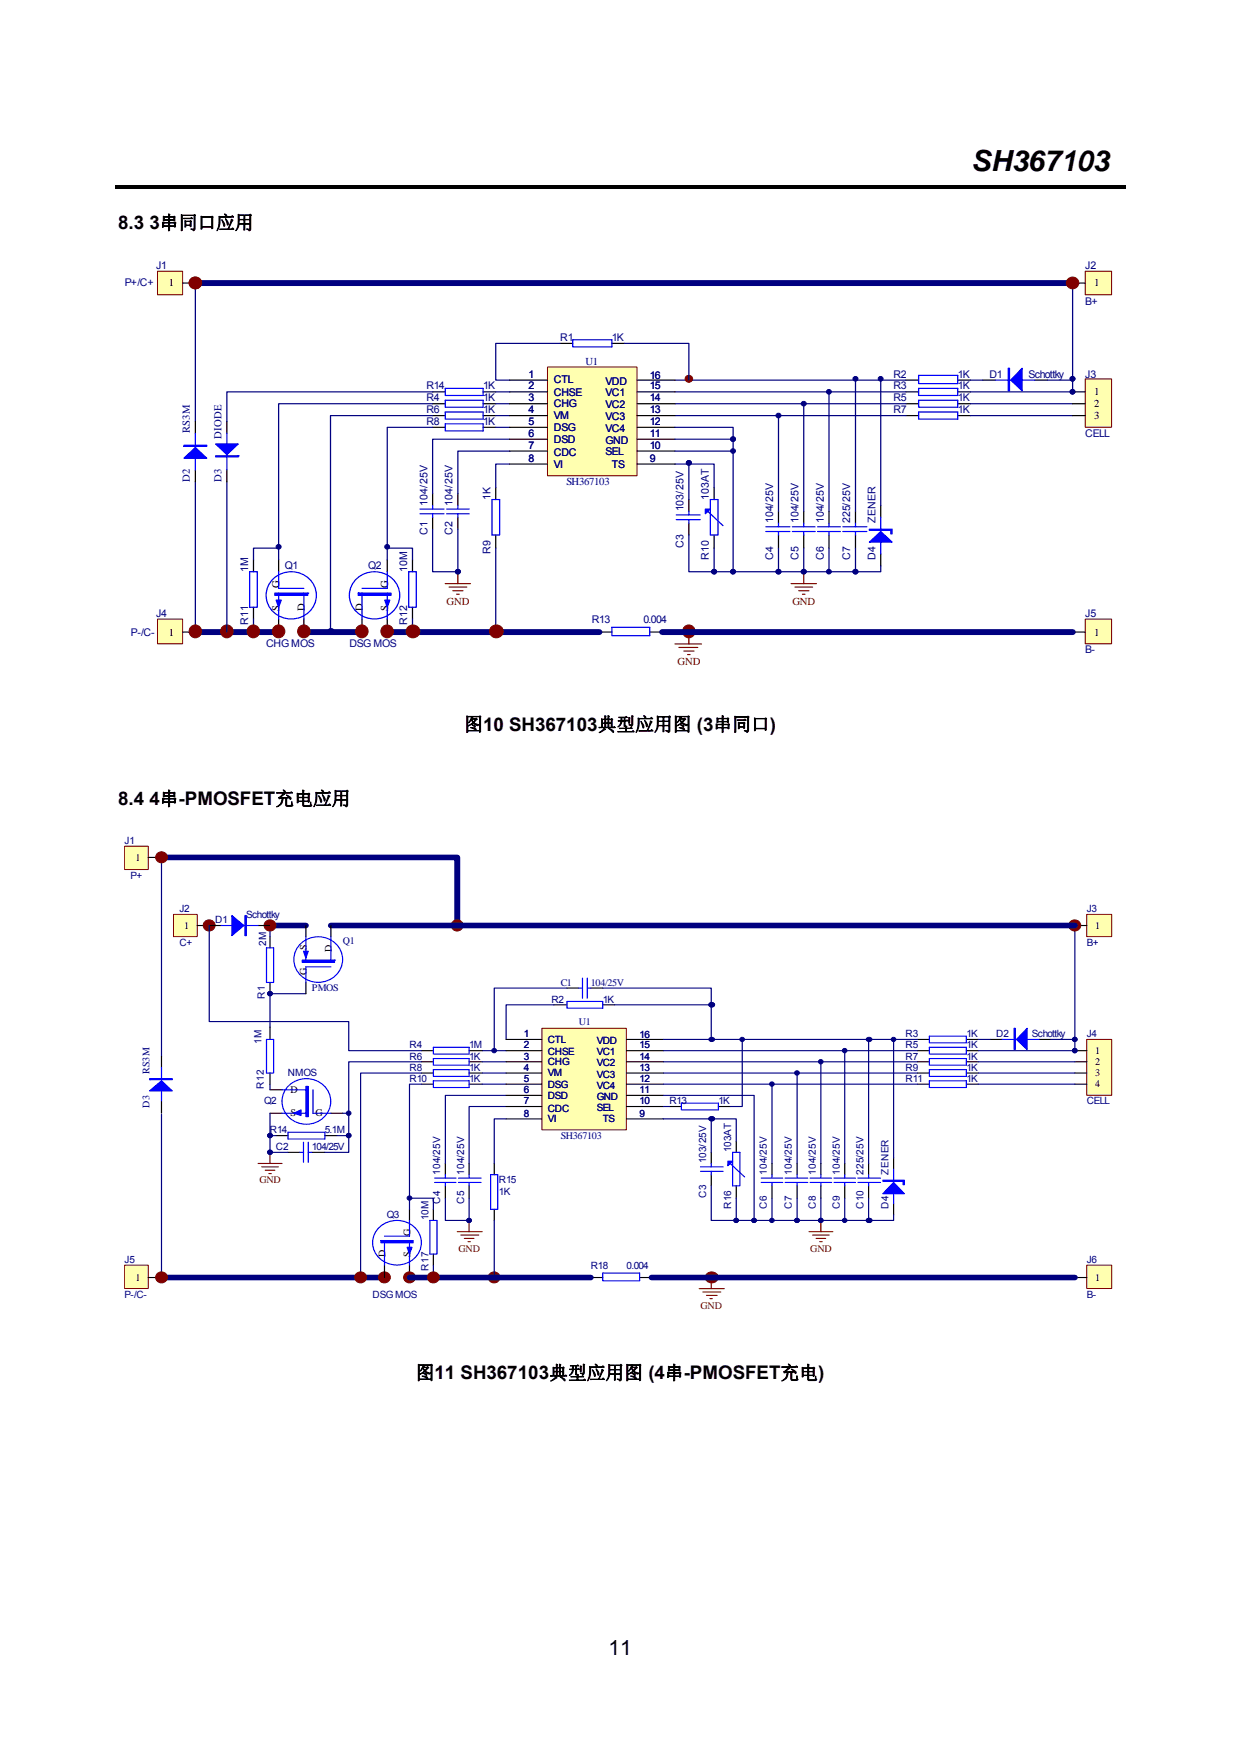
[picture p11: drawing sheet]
<svg xmlns="http://www.w3.org/2000/svg" width="210mm" height="297mm" viewBox="0 0 210 297" stroke-linecap="round" stroke-linejoin="round" font-family="sans-serif">
<path d="M19.5 31.5h171.1v.5h-171.1z" fill="#000"/>
<path d="M47.2 94.9v2M47.2 104.9v2.2M51.5 104.9v2.2M101.5 107.1h2.1M110 107.1h2.2" fill="none" stroke="#000" stroke-width=".21"/>
<path d="M46.1 98.3a4.3 4.3 0 0 1 4.6-1.2 4.3 4.3 0 0 1 2.9 3.8 4.3 4.3 0 0 1-4.3 4 4.3 4.3 0 0 1-4.2-4 3.9 3.9 0 0 1 1-2.6zM47.2 96.9v2.8h4.3M47.2 100.5v4.4M51.5 100.5v4.4M103.6 106.3h6.4v1.4h-6.4z" fill="none" stroke="#00f" stroke-width=".21"/>
<g fill="#00f" stroke="#00f" stroke-width=".21">
<path d="M46.8 101.7h.8l-.4 1.2z"/>
<path d="M46.5 100.5h5.6v.4h-5.6z" fill-rule="evenodd"/>
</g>
<path d="M183.8 104.9h4.4v4.2h-4.4z" fill="#ffffb0"/>
<path d="M183.8 104.9h4.4v4.2h-4.4z" fill="none" stroke="#800000" stroke-width=".17"/>
<path d="M181.6 107.1h2.2" fill="none" stroke="#000" stroke-width=".21"/>
<path d="M33.1 107.1h14.1M51.5 107.1h9.8" fill="none" stroke="#000080" stroke-width="1"/>
<path d="M26.7 104.9h4.2v4.2h-4.2z" fill="#ffffb0"/>
<path d="M26.7 104.9h4.2v4.2h-4.2z" fill="none" stroke="#800000" stroke-width=".17"/>
<g fill="none" stroke="#000" stroke-width=".21">
<path d="M94.8 58.2h2.2M103.6 58.2h2.2M73.3 68.4h2.1M73.3 70.4h2.1M73.3 72.4h2.1M81.8 68.4h2.1M81.8 70.4h2.1M81.8 72.4h2.1M153.4 64.4h2.2M153.4 66.4h2.2M153.4 68.4h2.2M153.4 70.4h2.2"/>
<path d="M162.2 64.4h2.1M162.2 66.4h2.1M162.2 68.4h2.1M162.2 70.4h2.1M42.9 94.9v2M116.7 84.6v2.1M116.7 88.7v2M120.9 82.7v1.9M120.9 90.7v2.2M131.8 86.7v2M131.8 90.7v2.2M136.1 86.7v2"/>
<path d="M136.1 90.7v2.2M140.4 86.7v2M140.4 90.7v2.2M144.9 86.7v2M144.9 90.7v2.2M30.9 107.1h2.2M42.9 102.9v2"/>
</g>
<g fill="none" stroke="#00f" stroke-width=".21">
<path d="M97 57.6h6.6v1.2h-6.6zM75.4 71.8h6.4v1.2h-6.4zM75.4 69.8h6.4v1.2h-6.4zM75.4 67.8h6.4v1.2h-6.4zM155.6 63.6h6.6v1.4h-6.6zM155.6 65.8h6.6v1.2h-6.6zM155.6 67.8h6.6v1.2h-6.6zM155.6 69.8h6.6v1.2h-6.6zM42.3 96.9h1.3v6h-1.3zM114.5 87.2h4.1M114.5 88.1h4.1M116.7 86.7v.5"/>
<path d="M116.7 88.1v.6M119.9 86.7l2.5 2.4M120.3 84.6h1.3v6.1h-1.3zM129.7 90.1h4.1M129.7 89.3h4.1M131.8 88.7v.6M131.8 90.1v.6M134.2 90.1h3.8M134.2 89.3h3.8M136.1 88.7v.6M136.1 90.1v.6M138.5 90.1h3.8"/>
<path d="M138.5 89.3h3.8M140.4 88.7v.6M140.4 90.1v.6M142.7 90.1h4.1M142.7 89.3h4.1M144.9 88.7v.6M144.9 90.1v.6"/>
</g>
<path d="M114.3 109.1h4.5M115 109.7h3.2M115.8 110.3h1.7M116.4 110.9h.5M116.7 107.1v2" fill="none" stroke="#800000" stroke-width=".21"/>
<path d="M83.9 68.4h2.4M83.9 70.4h2.4M83.9 72.4h2.4M131.8 70.4v16.3M136.1 68.4v18.3M140.4 66.4v20.3M144.9 64.4v22.3M116.7 90.7v6.2h4.2v-4M120.9 82.7v-4.1h-4.2v6M136.1 92.9v4M140.4 92.9v4" fill="none" stroke="#000080" stroke-width=".21"/>
<g fill="#000080" stroke="#000080" stroke-width=".17">
<circle cx="136.1" cy="68.4" r=".41"/>
<circle cx="140.4" cy="66.4" r=".41"/>
<circle cx="144.9" cy="64.2" r=".41"/>
<circle cx="116.7" cy="78.4" r=".41"/>
<circle cx="140.4" cy="96.9" r=".41"/>
<circle cx="136.1" cy="96.9" r=".41"/>
<circle cx="131.8" cy="70.4" r=".41"/>
<circle cx="120.9" cy="96.9" r=".41"/>
</g>
<path d="M119.4 86.3h.9l-.9 .8z" fill="#00f" stroke="#00f" stroke-width=".21"/>
<path d="M26.7 46h4.2v4h-4.2z" fill="#ffffb0"/>
<path d="M26.7 46h4.2v4h-4.2z" fill="none" stroke="#800000" stroke-width=".17"/>
<path d="M30.9 48h2.2" fill="none" stroke="#000" stroke-width=".21"/>
<path d="M33.1 48h148.5" fill="none" stroke="#000080" stroke-width="1"/>
<path d="M183.8 46h4.4v4h-4.4z" fill="#ffffb0"/>
<path d="M183.8 46h4.4v4h-4.4z" fill="none" stroke="#800000" stroke-width=".17"/>
<path d="M181.6 48h2.2M65.6 94.9v2M73.3 83.7v2M73.3 87.7v2M77.5 83.7v2M77.5 87.7v2M83.9 82.7v1.9M83.9 90.7v2.2M61.3 104.9v2.2M65.6 104.9v2.2" fill="none" stroke="#000" stroke-width=".21"/>
<g fill="none" stroke="#000080" stroke-width=".21">
<path d="M94.8 58.2h-10.9v6.2h2.4M105.8 58.2h10.9v6.2M181.6 48v16.4M73.3 72.4h-7.7v22.5M73.3 68.4h-26.1v26.5M86.3 76.4h-8.8v7.3M86.3 78.6h-2.4v4.1M86.3 74.4h-13v9.3M114.3 78.6h2.4M114.3 64.4h39.1M114.3 66.4h39.1M114.3 68.4h39.1"/>
<path d="M114.3 70.4h39.1M47.2 92.9h-4.3v2M73.3 89.7v7.2h4.2v-7.2M83.9 92.9v14.2M131.8 92.9v4h13.1v-4M42.9 104.9v2.2"/>
</g>
<g fill="#000080" stroke="#000080" stroke-width=".17">
<circle cx="181.6" cy="64.2" r=".41"/>
<circle cx="136.1" cy="96.9" r=".41"/>
<circle cx="131.8" cy="96.9" r=".41"/>
<circle cx="144.9" cy="96.9" r=".41"/>
<circle cx="38.4" cy="106.9" r=".41"/>
<circle cx="116.7" cy="106.9" r=".41"/>
<circle cx="181.6" cy="48" r=".41"/>
<circle cx="116.7" cy="64.2" r=".41"/>
<circle cx="116.7" cy="78.4" r=".41"/>
<circle cx="77.5" cy="96.9" r=".41"/>
<circle cx="42.9" cy="106.9" r=".41"/>
<circle cx="47.2" cy="92.7" r=".41"/>
</g>
<path d="M75.4 98.9h4.3M76.1 99.5h2.9M77.5 96.9v2M134 98.9h4.2M134.6 99.5h3M136.1 96.9v2M76.7 100.1h1.7M77.3 100.7h.5M135.3 100.1h1.7M135.9 100.7h.4" fill="none" stroke="#800000" stroke-width=".21"/>
<g fill="#800000" stroke="#800000" stroke-width=".17">
<circle cx="38.4" cy="107" r="1.07"/>
<circle cx="116.6" cy="107" r="1.07"/>
<circle cx="181.7" cy="48" r="1.04"/>
<circle cx="116.7" cy="64.2" r=".61"/>
<circle cx="42.9" cy="107" r="1.07"/>
<circle cx="47.2" cy="107" r="1.07"/>
<circle cx="51.4" cy="107" r="1.07"/>
<circle cx="61.3" cy="107" r="1.07"/>
</g>
<g fill="none" stroke="#00f" stroke-width=".21">
<path d="M60.2 98.3a4.3 4.3 0 0 1 4.6-1.2 4.3 4.3 0 0 1 2.9 3.8 4.3 4.3 0 0 1-4.3 4 4.3 4.3 0 0 1-4.2-4 3.8 3.8 0 0 1 1-2.6zM65.6 96.9v2.8h-4.3M71.1 86.3h4.1M71.1 87.1h4.1M73.3 85.7v.6M73.3 87.1v.6M75.6 86.3h3.9M75.6 87.1h3.9M77.5 85.7v.6M77.5 87.1v.6M83.3 84.6h1.3v6.1h-1.3zM61.3 100.5v4.4"/>
<path d="M65.6 100.5v4.4"/>
</g>
<g fill="#00f" stroke="#00f" stroke-width=".21">
<path d="M65.2 101.7h.8l-.4 1.2z"/>
<path d="M60.7 100.5v.4h5.5v-.4z" fill-rule="evenodd"/>
</g>
<path d="M112.2 107.1h69.4" fill="none" stroke="#000080" stroke-width="1"/>
<path d="M92.7 62.2h15.2v18.4h-15.2z" fill="#ffffb0"/>
<path d="M92.7 62.2h15.2v18.4h-15.2z" fill="none" stroke="#800000" stroke-width=".17"/>
<g fill="none" stroke="#000" stroke-width=".21">
<path d="M86.3 64.4h6.4M86.3 66.4h6.4M86.3 68.4h6.4M86.3 70.4h6.4M86.3 72.4h6.4M86.3 74.4h6.4M86.3 76.4h6.4M86.3 78.6h6.4M107.9 64.4h6.4M107.9 66.4h6.4M107.9 68.4h6.4M107.9 70.4h6.4"/>
<path d="M107.9 72.4h6.4M107.9 74.4h6.4M107.9 76.4h6.4M107.9 78.6h6.4M166.5 64.4h2.1M175.2 64.4h2.2M149.1 85.7v2M149.1 93.9v2"/>
</g>
<path d="M65.6 107.1h35.9" fill="none" stroke="#000080" stroke-width="1"/>
<path d="M168.6 64.4h6.6M149.1 87.7v6.2" fill="none" stroke="#00f" stroke-width=".21"/>
<g fill="#00f" stroke="#00f" stroke-width=".21">
<path d="M147.2 91.9l1.9-1.8 2 1.8z"/>
<path d="M173.1 62.4v3.8l-1.9-1.8z"/>
<path d="M147.2 89.7h3.9v.8h-.2v-.6h-3.7z" fill-rule="evenodd"/>
<path d="M170.7 62.4h.2v3.8h-.2z" fill-rule="evenodd"/>
</g>
<path d="M114.3 74.4h9.8v22.5h7.7M114.3 72.4h9.8v2M114.3 76.4h9.8M149.1 64.4v21.3M164.3 64.4h2.2M164.3 68.4h17.3M164.3 70.4h17.3M177.4 64.4h4.2v2h-17.3M120.9 96.9h3.2M149.1 95.9v1h-4.2" fill="none" stroke="#000080" stroke-width=".21"/>
<g fill="#000080" stroke="#000080" stroke-width=".17">
<circle cx="181.6" cy="64.2" r=".41"/>
<circle cx="181.6" cy="66.4" r=".41"/>
<circle cx="149.1" cy="64.2" r=".41"/>
<circle cx="144.9" cy="96.9" r=".41"/>
<circle cx="120.9" cy="96.9" r=".41"/>
<circle cx="124.1" cy="96.9" r=".41"/>
<circle cx="124.1" cy="74.4" r=".41"/>
<circle cx="131.8" cy="96.9" r=".41"/>
<circle cx="124.1" cy="76.4" r=".41"/>
</g>
<path d="M183.8 64.2h4.4v8.2h-4.4z" fill="#ffffb0"/>
<path d="M183.8 64.2h4.4v8.2h-4.4z" fill="none" stroke="#800000" stroke-width=".17"/>
<path d="M33.1 71.4v2M33.1 79.6v2M38.4 71.4v2M38.4 79.6v2M73.3 66.4h2.1M81.8 66.4h2.1M181.6 66.4h2.2M181.6 68.4h2.2M181.6 70.4h2.2M69.9 94.9v2M69.9 102.9v2" fill="none" stroke="#000" stroke-width=".21"/>
<g fill="#000080" stroke="#000080" stroke-width=".17">
<path d="M55.6 106.7a.5 .5 0 0 1 .6-.2 .5 .5 0 0 1 .3 .6 .5 .5 0 0 1-.6 .2 .5 .5 0 0 1-.3-.6z" fill-rule="evenodd"/>
<circle cx="181.6" cy="66.4" r=".41"/>
<circle cx="84" cy="106.9" r=".41"/>
<circle cx="33.1" cy="106.9" r=".41"/>
<circle cx="33.1" cy="48" r=".41"/>
<circle cx="65.6" cy="92.7" r=".41"/>
<circle cx="69.8" cy="106.9" r=".41"/>
</g>
<path d="M33.1 48v23.4M73.3 66.4h-34.9v5M73.3 70.4h-17.3v36.7M83.9 66.4h2.4M33.1 81.6v25.5M38.4 81.6v25.5M65.6 92.9h4.3v2M69.9 104.9v2.2" fill="none" stroke="#000080" stroke-width=".21"/>
<g fill="#800000" stroke="#800000" stroke-width=".17">
<circle cx="84.1" cy="107" r="1.13"/>
<circle cx="65.5" cy="107" r="1.07"/>
<circle cx="33.1" cy="107" r="1.07"/>
<circle cx="33.1" cy="48" r="1.04"/>
<circle cx="70" cy="107" r="1.13"/>
</g>
<path d="M33.1 73.4v6.2M38.4 73.4v6.2M75.4 65.8h6.4v1.2h-6.4zM69.2 96.9h1.3v6h-1.3z" fill="none" stroke="#00f" stroke-width=".21"/>
<g fill="#00f" stroke="#00f" stroke-width=".21">
<path d="M31.2 77.6l1.9-1.8 1.9 1.8z"/>
<path d="M36.5 75.2h3.8l-1.9 1.8z"/>
<path d="M31.2 75.4h3.8v.2h-3.8z" fill-rule="evenodd"/>
<path d="M36.5 77.2h3.8v.2h-3.8z" fill-rule="evenodd"/>
</g>
<path d="M100 216.5h2.1M108.3 216.5h2" fill="none" stroke="#000" stroke-width=".2"/>
<path d="M102.1 215.7h6.2v1.3h-6.2z" fill="none" stroke="#00f" stroke-width=".2"/>
<path d="M27.3 216.5h37.8" fill="none" stroke="#000080" stroke-width=".98"/>
<path d="M21.1 214.4h4v3.9h-4z" fill="#ffffb0"/>
<path d="M21.1 214.4h4v3.9h-4z" fill="none" stroke="#800000" stroke-width=".17"/>
<path d="M71.4 179.9h2M71.4 178h2M79.4 179.9h2.3M79.4 178h2.3M93.8 170.3h2.2M102.1 170.3h2M71.4 183.7h2M71.4 181.8h2M79.4 183.7h2.3M79.4 181.8h2.3M25.1 216.5h2.2" fill="none" stroke="#000" stroke-width=".2"/>
<path d="M73.4 179.4h6v1.1h-6zM73.4 177.5h6v1.1h-6zM96 169.7h6.1v1.1h-6.1zM73.4 183.1h6v1.2h-6zM73.4 181.3h6v1.1h-6z" fill="none" stroke="#00f" stroke-width=".2"/>
<path d="M81.7 178h4M81.7 179.9h4M81.7 181.8h4M81.7 183.7h4" fill="none" stroke="#000080" stroke-width=".2"/>
<path d="M29.4 155h4v3.7h-4z" fill="#ffffb0"/>
<path d="M29.4 154.9h4v3.8h-4z" fill="none" stroke="#800000" stroke-width=".17"/>
<path d="M33.4 156.8h2M45.7 158.7v1.9M45.7 166.5v1.9M45.7 188.6h2.1M45.7 184.7h2.1M46.7 192.4h2.1M55 192.4h2M56 188.6h2M65.1 214.4v2.1M69.3 204.9v1.9M69.3 214.4v2.1" fill="none" stroke="#000" stroke-width=".2"/>
<circle cx="65.1" cy="216.5" r=".98" fill="#800000" stroke="#800000" stroke-width=".17"/>
<path d="M45.1 160.6h1.2v5.9h-1.2zM47.8 188.6h4.4M47.8 184.7h4.4M48.8 191.9h6.2v1.1h-6.2zM49 183.9a4.2 4.2 0 0 1 4.4-.9 4.2 4.2 0 0 1 2.6 3.6 4.1 4.1 0 0 1-4.1 3.9 4.1 4.1 0 0 1-4.1-3.9 3.7 3.7 0 0 1 1.2-2.7zM53 184.7v3.9h3M64.3 207.9a4.2 4.2 0 0 1 4.4-.9 4.2 4.2 0 0 1 2.7 3.6 4.1 4.1 0 0 1-4.2 3.8 4.1 4.1 0 0 1-4.1-3.8 3.6 3.6 0 0 1 1.2-2.7zM65.1 210.2v4.2M69.3 206.8v2.7h-4.2M69.3 210.2v4.2" fill="none" stroke="#00f" stroke-width=".2"/>
<g fill="#00f" stroke="#00f" stroke-width=".2">
<path d="M68.9 211.3h.9l-.5 1.2z"/>
<path d="M49.8 188.6l1.2-.5v.9z"/>
<path d="M64.5 210.2v.4h5.5v-.4z" fill-rule="evenodd"/>
<path d="M51.8 184.1h.4v5.1h-.4z" fill-rule="evenodd"/>
</g>
<path d="M45.7 156.8v1.9M93.8 170.3h-8.1v5.8M104.1 170.3h16.3v5.8M71.4 181.8h-10.3v34.7M71.4 183.7h-2.1v21.2" fill="none" stroke="#000080" stroke-width=".2"/>
<g fill="#000080" stroke="#000080" stroke-width=".17">
<path d="M120.1 170.1a.47 .47 0 0 1 .6-.2 .47 .47 0 0 1 .2 .5 .46 .46 0 0 1-.5 .2 .46 .46 0 0 1-.3-.5z" fill-rule="evenodd"/>
<path d="M120.1 175.9a.46 .46 0 0 1 .6-.1 .46 .46 0 0 1 .2 .5 .46 .46 0 0 1-.5 .2 .46 .46 0 0 1-.3-.6z" fill-rule="evenodd"/>
<circle cx="45.7" cy="168.4" r=".39"/>
<circle cx="45.7" cy="195.2" r=".39"/>
</g>
<path d="M27.3 145.3h50.1v11.5M45.7 156.8h6.1" fill="none" stroke="#000080" stroke-width=".98"/>
<path d="M43.7 197.1h4.1M44.3 197.7h2.8M44.9 198.3h1.6M45.5 198.9h.4M45.7 195.3v1.8" fill="none" stroke="#800000" stroke-width=".2"/>
<path d="M21.1 143.4h4v3.9h-4z" fill="#ffffb0"/>
<path d="M21.1 143.4h4v3.9h-4z" fill="none" stroke="#800000" stroke-width=".17"/>
<path d="M25.1 145.3h2.2M75.4 197.1v2M79.4 197.1v2M83.7 197.1v2M75.4 200.9v2.1M79.4 200.9v2.1M83.7 204.9v1.9" fill="none" stroke="#000" stroke-width=".2"/>
<path d="M73.6 199.6h3.6M75.4 199.1v.5M77.6 199.6h3.9M79.4 199.1v.5M83.1 199.1h1.2v5.8h-1.2zM73.6 200.4h3.6M75.4 200.4v.5M77.6 200.4h3.9M79.4 200.4v.5" fill="none" stroke="#00f" stroke-width=".2"/>
<path d="M71.4 179.9h-12.3v12.5h-2.1M45.7 188.6v3.8h1M85.7 187.5h-6.3v9.6M85.7 189.6h-2v7.5M85.7 185.6h-10.3v11.5M75.4 203v3.8h4v-3.8M83.7 206.8v9.7" fill="none" stroke="#000080" stroke-width=".2"/>
<g fill="#000080" stroke="#000080" stroke-width=".17">
<circle cx="79.4" cy="206.8" r=".38"/>
<circle cx="83.7" cy="216.4" r=".38"/>
<circle cx="59.1" cy="192.4" r=".38"/>
<circle cx="35.4" cy="156.8" r=".38"/>
<circle cx="45.7" cy="156.8" r=".39"/>
<circle cx="77.4" cy="156.8" r=".38"/>
<circle cx="61.1" cy="216.4" r=".38"/>
<circle cx="45.7" cy="192.4" r=".39"/>
</g>
<path d="M77.4 208.7h4.3M78 209.3h3.1M78.6 209.8h1.7M79.2 210.4h.5M79.4 206.8v1.9" fill="none" stroke="#800000" stroke-width=".2"/>
<g fill="#800000" stroke="#800000" stroke-width=".17">
<circle cx="83.7" cy="216.5" r=".97"/>
<circle cx="35.4" cy="156.8" r=".98"/>
<circle cx="45.7" cy="156.8" r=".97"/>
<circle cx="77.4" cy="156.8" r=".98"/>
<circle cx="61.1" cy="216.5" r=".97"/>
<circle cx="69.4" cy="216.5" r=".97"/>
</g>
<path d="M91.8 174.3h14.3v17.2h-14.3z" fill="#ffffb0"/>
<path d="M91.8 174.2h14.3v17.3h-14.3z" fill="none" stroke="#800000" stroke-width=".17"/>
<g fill="none" stroke="#000" stroke-width=".2">
<path d="M85.7 176.1h6.1M85.7 178h6.1M85.7 179.9h6.1M106.1 176.1h6.3M106.1 178h6.3M106.1 179.9h6.3M85.7 181.8h6.1M85.7 183.7h6.1M85.7 185.6h6.1M85.7 187.5h6.1M85.7 189.6h6.1M106.1 181.8h6.3"/>
<path d="M106.1 183.7h6.3M106.1 185.6h6.3M106.1 187.5h6.3M106.1 189.6h6.3"/>
</g>
<path d="M184 214.4h4.3v3.9h-4.3z" fill="#ffffb0"/>
<path d="M184 214.4h4.3v3.9h-4.3z" fill="none" stroke="#800000" stroke-width=".17"/>
<g fill="none" stroke="#000" stroke-width=".2">
<path d="M155.4 176.1h2M155.4 178h2M155.4 179.9h2M163.6 176.1h2.1M163.6 178h2.1M163.6 179.9h2.1M120.4 195.3v1.8M120.4 199.1v1.8M124.7 193.4v1.9M135 197.1v2M139 197.1v2M143 197.1v2"/>
<path d="M147.1 197.1v2M155.4 181.8h2M163.6 181.8h2.1M124.7 200.9v2.1M135 200.9v2.1M139 200.9v2.1M143 200.9v2.1M147.1 200.9v2.1M182 216.5h2"/>
</g>
<path d="M118.4 218.4h4.3M119 218.9h3M119.6 219.5h1.8M120.4 216.5v1.9M120.2 220h.4" fill="none" stroke="#800000" stroke-width=".2"/>
<g fill="none" stroke="#00f" stroke-width=".2">
<path d="M157.4 175.6h6.2v1.1h-6.2zM157.4 177.5h6.2v1.1h-6.2zM157.4 179.4h6.2v1.1h-6.2zM118.6 197.7h3.9M118.6 198.5h3.9M120.4 197.1v.6M120.4 198.5v.6M123.7 197.1l2.4 2.3M124.1 195.3h1.2v5.6h-1.2zM132.9 199.6h3.9M135 199.1v.5M137.2 199.6h3.6"/>
<path d="M139 199.1v.5M141.2 199.6h3.7M143 199.1v.5M145.3 199.6h3.8M147.1 199.1v.5M157.4 181.3h6.2v1.1h-6.2zM132.9 200.4h3.9M135 200.4v.5M137.2 200.4h3.6M139 200.4v.5M141.2 200.4h3.7M143 200.4v.5"/>
<path d="M145.3 200.4h3.8M147.1 200.4v.5"/>
</g>
<path d="M139 179.9v17.2M143 178v19.1M147.1 176.1v21M124.7 193.4v-3.8h-4.3v5.7M135 181.8v15.3M120.4 200.9v5.9h4.3v-3.8M139 203v3.8M143 203v3.8" fill="none" stroke="#000080" stroke-width=".2"/>
<g fill="#000080" stroke="#000080" stroke-width=".17">
<path d="M146.8 175.9a.46 .46 0 0 1 .5-.1 .46 .46 0 0 1 .3 .5 .46 .46 0 0 1-.6 .2 .46 .46 0 0 1-.2-.6z" fill-rule="evenodd"/>
<path d="M120.1 189.4a.46 .46 0 0 1 .6-.2 .46 .46 0 0 1 .2 .5 .46 .46 0 0 1-.5 .2 .46 .46 0 0 1-.3-.5z" fill-rule="evenodd"/>
<circle cx="139" cy="179.9" r=".38"/>
<circle cx="143" cy="178" r=".38"/>
<circle cx="143" cy="206.8" r=".38"/>
<circle cx="139" cy="206.8" r=".38"/>
<circle cx="135" cy="181.8" r=".39"/>
<circle cx="124.7" cy="206.8" r=".38"/>
</g>
<path d="M123.3 196.8h.8l-.8 .7z" fill="#00f" stroke="#00f" stroke-width=".2"/>
<path d="M184 155h4.3v3.7h-4.3z" fill="#ffffb0"/>
<path d="M184 154.9h4.3v3.8h-4.3z" fill="none" stroke="#800000" stroke-width=".17"/>
<path d="M182 156.8h2M155.4 183.7h2M163.6 183.7h2.1" fill="none" stroke="#000" stroke-width=".2"/>
<path d="M182 156.8v19.3M112.4 176.1h43M112.4 178h43M112.4 179.9h43M112.4 181.8h43M112.4 183.7h43M135 203v3.8h12.1v-3.8" fill="none" stroke="#000080" stroke-width=".2"/>
<g fill="#000080" stroke="#000080" stroke-width=".17">
<path d="M146.8 206.6a.46 .46 0 0 1 .5-.2 .46 .46 0 0 1 .3 .6 .46 .46 0 0 1-.6 .2 .46 .46 0 0 1-.2-.6z" fill-rule="evenodd"/>
<path d="M120.1 216.3a.46 .46 0 0 1 .6-.2 .46 .46 0 0 1 .2 .5 .46 .46 0 0 1-.5 .2 .46 .46 0 0 1-.3-.5z" fill-rule="evenodd"/>
<circle cx="182" cy="176.1" r=".38"/>
<circle cx="139" cy="206.8" r=".38"/>
<circle cx="135" cy="206.8" r=".38"/>
<circle cx="182" cy="156.8" r=".38"/>
</g>
<path d="M137 208.7h4M137.6 209.3h2.8M138.2 209.8h1.6M138.8 210.4h.4M139 206.8v1.9" fill="none" stroke="#800000" stroke-width=".2"/>
<g fill="#800000" stroke="#800000" stroke-width=".17">
<path d="M119.7 215.8a1.08 1.08 0 0 1 1.3-.2 1.08 1.08 0 0 1 .5 1.2 1.08 1.08 0 0 1-1.3 .6 1.08 1.08 0 0 1-.7-1.3z" fill-rule="evenodd"/>
<circle cx="182" cy="156.8" r=".98"/>
</g>
<path d="M110.3 216.5h71.7" fill="none" stroke="#000080" stroke-width=".98"/>
<path d="M157.4 183.1h6.2v1.2h-6.2z" fill="none" stroke="#00f" stroke-width=".2"/>
<path d="M184 176.1h4.3v9.5h-4.3z" fill="#ffffb0"/>
<path d="M184 176.1h4.3v9.5h-4.3z" fill="none" stroke="#800000" stroke-width=".17"/>
<g fill="none" stroke="#000" stroke-width=".2">
<path d="M35.4 156.8h2M43.7 156.8h2M51.8 156.8v1.9M56 156.8v1.9M27.3 179v1.9M45.7 174.1v2M51.8 166.5v1.9M96 167.4h2M100 167.4h2.1M167.7 176.1h2M176 176.1h2M182 178h2"/>
<path d="M182 179.9h2M27.3 186.5v2.1M45.7 181.8v1.9M48.8 195.3h2M52.8 195.3h2.2M113.4 187.5h2M121.6 187.5h2.1M130.7 197.1v2M151.3 196.2v1.9M182 181.8h2M182 183.7h2M73.4 204.9v1.9"/>
<path d="M73.4 212.5v1.9M130.7 200.9v2.1M151.3 204v1.9"/>
</g>
<g fill="#000080" stroke="#000080" stroke-width=".17">
<path d="M120.1 189.4a.46 .46 0 0 1 .6-.2 .46 .46 0 0 1 .2 .5 .46 .46 0 0 1-.5 .2 .46 .46 0 0 1-.3-.5z" fill-rule="evenodd"/>
<path d="M146.8 206.6a.46 .46 0 0 1 .5-.2 .46 .46 0 0 1 .3 .6 .46 .46 0 0 1-.6 .2 .46 .46 0 0 1-.2-.6z" fill-rule="evenodd"/>
<path d="M120.1 170.1a.47 .47 0 0 1 .6-.2 .47 .47 0 0 1 .2 .5 .46 .46 0 0 1-.5 .2 .46 .46 0 0 1-.3-.5z" fill-rule="evenodd"/>
<circle cx="182" cy="178" r=".38"/>
<circle cx="130.7" cy="183.7" r=".38"/>
<circle cx="130.7" cy="206.8" r=".38"/>
<circle cx="182" cy="176.1" r=".38"/>
<circle cx="151.3" cy="176.1" r=".38"/>
<circle cx="124.7" cy="206.8" r=".38"/>
<circle cx="127.7" cy="206.8" r=".38"/>
<circle cx="135" cy="206.8" r=".38"/>
<circle cx="45.7" cy="168.4" r=".39"/>
<circle cx="27.3" cy="216.4" r=".38"/>
<circle cx="27.3" cy="145.3" r=".38"/>
<circle cx="45.7" cy="195.2" r=".39"/>
<circle cx="45.7" cy="192.4" r=".39"/>
<circle cx="59.1" cy="192.4" r=".38"/>
<circle cx="59.1" cy="188.6" r=".38"/>
<circle cx="69.4" cy="203" r=".38"/>
<circle cx="73.4" cy="216.4" r=".38"/>
<circle cx="125.7" cy="176.1" r=".38"/>
<circle cx="83.7" cy="178" r=".38"/>
</g>
<g fill="none" stroke="#00f" stroke-width=".2">
<path d="M37.4 156.8h6.3M51 159.9a4.2 4.2 0 0 1 4.4-.9 4.2 4.2 0 0 1 2.6 3.6 4.1 4.1 0 0 1-4.1 3.9 4.1 4.1 0 0 1-4.1-3.9 3.7 3.7 0 0 1 1.2-2.7zM51.8 158.7v4.4M56 158.7v4.4M45.1 176.1h1.2v5.7h-1.2zM56 163.8h-4.2v2.7M98 167.4h.6M98.6 165.7v3.4M99.4 165.7v3.4M99.4 167.4h.6M169.7 176.1h6.3M27.3 180.9v5.6"/>
<path d="M50.8 195.3h.6M51.4 193.5v3.5M52.2 195.3h.6M52.2 193.5v3.5M115.4 186.9h6.2v1.2h-6.2zM128.9 199.6h3.6M130.7 199.1v.5M151.3 198.1v5.9M72.8 206.8h1.2v5.7h-1.2zM128.9 200.4h3.6M130.7 200.4v.5"/>
</g>
<g fill="none" stroke="#000080" stroke-width=".2">
<path d="M27.3 145.3v33.7M35.4 156.8v16.3h23.7v4.9h12.3M51.8 168.4h-6.1v5.7M96 167.4h-12.3v10.6M102.1 167.4h18.3v2.9M125.7 176.1v11.4h-2M151.3 176.1v20.1M165.7 176.1h2M165.7 179.9h16.3M178 176.1h4v1.9h-16.3M27.3 188.8v27.7M45.7 183.7v1"/>
<path d="M45.7 192.4v2.9h3.1M58 188.6h1.1M59.1 192.4v2.9h-4.1M112.4 185.6h15.3v21.2h7.3M112.4 189.6h8M112.4 187.5h1M130.7 183.7v13.4M165.7 181.8h16.3M165.7 183.7h16.3M69.3 203h4.1v1.9M73.4 214.4v2.1M124.7 206.8h3"/>
<path d="M130.7 203v3.8M151.3 205.9v.9h-4.2"/>
</g>
<g fill="#00f" stroke="#00f" stroke-width=".2">
<path d="M151.3 200.4l1.8 1.9h-3.6z"/>
<path d="M173.9 174.2v3.6l-1.8-1.7z"/>
<path d="M39.3 155.1l2 1.7-2 1.7z"/>
<path d="M51.4 161.2h.8l-.4 1.1z"/>
<path d="M25.3 184.8l2-1.7 1.9 1.7z"/>
<path d="M149.5 200h3.6v.7h-.2v-.5h-3.4z" fill-rule="evenodd"/>
<path d="M171.7 174.2h.2v3.6h-.2z" fill-rule="evenodd"/>
<path d="M41.5 155.1h.2v3.4h-.2z" fill-rule="evenodd"/>
<path d="M51.2 162.7h5.4v.4h-5.4z" fill-rule="evenodd"/>
<path d="M25.3 182.8h3.9v.1h-3.9z" fill-rule="evenodd"/>
</g>
<path d="M56 156.8h126M69.3 216.5h30.7" fill="none" stroke="#000080" stroke-width=".98"/>
<g fill="#800000" stroke="#800000" stroke-width=".17">
<circle cx="27.4" cy="216.5" r=".97"/>
<circle cx="27.4" cy="145.3" r=".97"/>
<circle cx="73.4" cy="216.5" r=".97"/>
</g>
<text font-size="4.9" x="164.5" y="29">SH367103</text>
<text font-size="3.5" x="103" y="280.4">11</text>
<g font-size="3.2">
<text x="20" y="38.8">8.3 3串同口应用</text>
<text x="78.6" y="123.8">图10 SH367103典型应用图 (3串同口)</text>
<text x="20" y="136.4">8.4 4串-PMOSFET充电应用</text>
<text x="70.4" y="233.7">图11 SH367103典型应用图 (4串-PMOSFET充电)</text>
</g>
<g font-size="1.8" fill="#000080">
<text x="26.5" y="45.5">J1</text>
<text x="183.8" y="45.5">J2</text>
<text x="21.1" y="48.5">P+/C+</text>
<text x="183.8" y="51.8">B+</text>
<text x="94.8" y="57.8">R1</text>
<text x="103.6" y="57.8">1K</text>
<text x="72.2" y="66">R14</text>
<text x="81.8" y="66">1K</text>
<text x="89.5" y="64">1</text>
<text x="89.5" y="66">2</text>
<text x="93.8" y="65">CTL</text>
<text x="99.1" y="61.8">U1</text>
<text x="102.6" y="65.2">VDD</text>
<text x="110" y="66">15</text>
<text x="110" y="64.2">16</text>
<text x="151.3" y="64">R2</text>
<text x="151.3" y="66">R3</text>
<text x="162.2" y="64">1K</text>
<text x="162.2" y="66">1K</text>
<text x="167.5" y="64">D1</text>
<text x="174.2" y="64">Schottky</text>
<text x="183.8" y="64">J3</text>
<text x="72.2" y="70">R6</text>
<text x="72.2" y="68">R4</text>
<text x="81.8" y="70">1K</text>
<text x="81.8" y="68">1K</text>
<text x="89.5" y="68">3</text>
<text x="89.5" y="70">4</text>
<text x="93.8" y="67.2">CHSE</text>
<text x="93.8" y="69">CHG</text>
<text x="93.8" y="71">VM</text>
<text x="102.6" y="71.2">VC3</text>
<text x="102.6" y="69.2">VC2</text>
<text x="102.6" y="67.2">VC1</text>
<text x="110" y="70">13</text>
<text x="110" y="68">14</text>
<text x="151.3" y="68">R5</text>
<text x="151.3" y="70">R7</text>
<text x="162.2" y="68">1K</text>
<text x="162.2" y="70">1K</text>
<text x="32.2" y="73.4" transform="rotate(-90 32.2 73.4)">RS3M</text>
<text x="37.5" y="74.4" transform="rotate(-90 37.5 74.4)">DIODE</text>
<text x="72.2" y="72">R8</text>
<text x="81.8" y="72">1K</text>
<text x="89.5" y="72">5</text>
<text x="89.5" y="74">6</text>
<text x="89.5" y="76">7</text>
<text x="93.8" y="73">DSG</text>
<text x="93.8" y="75">DSD</text>
<text x="93.8" y="77.2">CDC</text>
<text x="102.6" y="77">SEL</text>
<text x="102.6" y="75.2">GND</text>
<text x="102.6" y="73.2">VC4</text>
<text x="110" y="76">10</text>
<text x="110" y="74">11</text>
<text x="110" y="72">12</text>
<text x="183.8" y="74">CELL</text>
<text x="32.2" y="81.6" transform="rotate(-90 32.2 81.6)">D2</text>
<text x="37.5" y="81.6" transform="rotate(-90 37.5 81.6)">D3</text>
<text x="89.5" y="78.2">8</text>
<text x="93.8" y="79.2">VI</text>
<text x="95.9" y="82.2">SH367103</text>
<text x="103.6" y="79.2">TS</text>
<text x="110" y="78.2">9</text>
<text x="72.4" y="85.7" transform="rotate(-90 72.4 85.7)">104/25V</text>
<text x="76.6" y="85.7" transform="rotate(-90 76.6 85.7)">104/25V</text>
<text x="83.1" y="84.6" transform="rotate(-90 83.1 84.6)">1K</text>
<text x="115.8" y="86.7" transform="rotate(-90 115.8 86.7)">103/25V</text>
<text x="120" y="84.6" transform="rotate(-90 120 84.6)">103AT</text>
<text x="130.9" y="88.7" transform="rotate(-90 130.9 88.7)">104/25V</text>
<text x="135.2" y="88.7" transform="rotate(-90 135.2 88.7)">104/25V</text>
<text x="139.5" y="88.7" transform="rotate(-90 139.5 88.7)">104/25V</text>
<text x="144" y="88.7" transform="rotate(-90 144 88.7)">225/25V</text>
<text x="148.3" y="88.7" transform="rotate(-90 148.3 88.7)">ZENER</text>
<text x="72.4" y="90.7" transform="rotate(-90 72.4 90.7)">C1</text>
<text x="76.6" y="90.7" transform="rotate(-90 76.6 90.7)">C2</text>
<text x="83.1" y="93.9" transform="rotate(-90 83.1 93.9)">R9</text>
<text x="115.8" y="92.9" transform="rotate(-90 115.8 92.9)">C3</text>
<text x="120" y="94.9" transform="rotate(-90 120 94.9)">R10</text>
<text x="130.9" y="94.9" transform="rotate(-90 130.9 94.9)">C4</text>
<text x="135.2" y="94.9" transform="rotate(-90 135.2 94.9)">C5</text>
<text x="139.5" y="94.9" transform="rotate(-90 139.5 94.9)">C6</text>
<text x="144" y="94.9" transform="rotate(-90 144 94.9)">C7</text>
<text x="148.3" y="94.9" transform="rotate(-90 148.3 94.9)">D4</text>
<text x="42" y="96.9" transform="rotate(-90 42 96.9)">1M</text>
<text x="48.3" y="96.5">Q1</text>
<text x="62.4" y="96.5">Q2</text>
<text x="69" y="96.9" transform="rotate(-90 69 96.9)">10M</text>
<text x="22.2" y="107.7">P-/C-</text>
<text x="26.5" y="104.5">J4</text>
<text x="42" y="105.9" transform="rotate(-90 42 105.9)">R11</text>
<text x="69" y="105.9" transform="rotate(-90 69 105.9)">R12</text>
<text x="100.2" y="105.5">R13</text>
<text x="109" y="105.5">0.004</text>
<text x="183.8" y="104.5">J5</text>
<text x="45.1" y="109.7">CHG MOS</text>
<text x="59.2" y="109.7">DSG MOS</text>
<text x="183.8" y="110.7">B-</text>
</g>
<g font-size="1.8">
<text x="28.6" y="48.5">1</text>
<text x="185.3" y="48.5">1</text>
<text x="185.3" y="67">1</text>
<text x="185.3" y="69">2</text>
<text x="185.3" y="71">3</text>
<text x="47.3" y="99.7" transform="rotate(-90 47.3 99.7)">G</text>
<text x="65.7" y="99.7" transform="rotate(-90 65.7 99.7)">G</text>
<text x="28.6" y="107.7">1</text>
<text x="47.3" y="103.5" transform="rotate(-90 47.3 103.5)">S</text>
<text x="51.6" y="103.5" transform="rotate(-90 51.6 103.5)">D</text>
<text x="61.4" y="103.5" transform="rotate(-90 61.4 103.5)">D</text>
<text x="65.7" y="103.5" transform="rotate(-90 65.7 103.5)">S</text>
<text x="185.3" y="107.7">1</text>
</g>
<g font-size="1.8" fill="#800000">
<text x="75.6" y="102.5">GND</text>
<text x="134.2" y="102.5">GND</text>
<text x="114.7" y="112.7">GND</text>
</g>
<g font-size="1.7" fill="#000080">
<text x="21.1" y="143">J1</text>
<text x="22.1" y="148.9">P+</text>
<text x="30.4" y="154.6">J2</text>
<text x="41.7" y="155.5">Schottky</text>
<text x="184" y="154.6">J3</text>
<text x="30.4" y="160.3">C+</text>
<text x="36.4" y="156.5">D1</text>
<text x="45.1" y="160.2" transform="rotate(-90 45.1 160.2)">2M</text>
<text x="58" y="160">Q1</text>
<text x="184" y="160.3">B+</text>
<text x="52.8" y="168">PMOS</text>
<text x="95" y="167">C1</text>
<text x="100" y="167">104/25V</text>
<text x="44.9" y="169.3" transform="rotate(-90 44.9 169.3)">R1</text>
<text x="93.4" y="169.9">R2</text>
<text x="98" y="173.7">U1</text>
<text x="102.1" y="169.9">1K</text>
<text x="44.3" y="176.9" transform="rotate(-90 44.3 176.9)">1M</text>
<text x="69.3" y="179.6">R6</text>
<text x="69.3" y="177.7">R4</text>
<text x="79.4" y="179.6">1K</text>
<text x="79.4" y="177.7">1M</text>
<text x="88.7" y="175.8">1</text>
<text x="88.7" y="177.7">2</text>
<text x="88.7" y="179.6">3</text>
<text x="92.8" y="176.7">CTL</text>
<text x="92.8" y="178.8">CHSE</text>
<text x="101" y="178.8">VC1</text>
<text x="101" y="176.9">VDD</text>
<text x="108.3" y="179.6">14</text>
<text x="108.3" y="177.7">15</text>
<text x="108.3" y="176">16</text>
<text x="153.4" y="175.8">R3</text>
<text x="153.4" y="177.7">R5</text>
<text x="153.4" y="179.6">R7</text>
<text x="163.6" y="175.8">1K</text>
<text x="163.6" y="177.7">1K</text>
<text x="163.6" y="179.6">1K</text>
<text x="168.7" y="175.8">D2</text>
<text x="174.8" y="175.8">Schottky</text>
<text x="184" y="175.8">J4</text>
<text x="25.3" y="182" transform="rotate(-90 25.3 182)">RS3M</text>
<text x="44.7" y="184.5" transform="rotate(-90 44.7 184.5)">R12</text>
<text x="48.8" y="182.4">NMOS</text>
<text x="69.3" y="183.3">R10</text>
<text x="69.3" y="181.4">R8</text>
<text x="79.4" y="183.3">1K</text>
<text x="79.4" y="181.4">1K</text>
<text x="88.7" y="181.4">4</text>
<text x="88.7" y="183.3">5</text>
<text x="88.7" y="185.2">6</text>
<text x="92.8" y="180.5">CHG</text>
<text x="92.8" y="182.4">VM</text>
<text x="92.8" y="184.3">DSG</text>
<text x="101" y="184.5">VC4</text>
<text x="101" y="182.6">VC3</text>
<text x="101" y="180.7">VC2</text>
<text x="108.3" y="185.2">11</text>
<text x="108.3" y="183.3">12</text>
<text x="108.3" y="181.4">13</text>
<text x="153.4" y="181.4">R9</text>
<text x="153.4" y="183.3">R11</text>
<text x="163.6" y="183.3">1K</text>
<text x="163.6" y="181.4">1K</text>
<text x="25.3" y="187.7" transform="rotate(-90 25.3 187.7)">D3</text>
<text x="44.7" y="187.1">Q2</text>
<text x="88.7" y="187.1">7</text>
<text x="88.7" y="189.2">8</text>
<text x="92.8" y="186.2">DSD</text>
<text x="92.8" y="188.4">CDC</text>
<text x="92.8" y="190.2">VI</text>
<text x="101" y="188.3">SEL</text>
<text x="101" y="186.4">GND</text>
<text x="102.1" y="190.2">TS</text>
<text x="108.3" y="189.2">9</text>
<text x="108.3" y="187.1">10</text>
<text x="113.4" y="187.1">R13</text>
<text x="121.6" y="187.1">1K</text>
<text x="184" y="187.1">CELL</text>
<text x="45.7" y="192">R14</text>
<text x="46.7" y="194.9">C2</text>
<text x="52.8" y="194.9">104/25V</text>
<text x="55" y="192">5.1M</text>
<text x="95" y="193">SH367103</text>
<text x="119.6" y="197.1" transform="rotate(-90 119.6 197.1)">103/25V</text>
<text x="123.8" y="195.3" transform="rotate(-90 123.8 195.3)">103AT</text>
<text x="74.5" y="204" transform="rotate(-90 74.5 204)">C4</text>
<text x="74.5" y="199.1" transform="rotate(-90 74.5 199.1)">104/25V</text>
<text x="78.6" y="204" transform="rotate(-90 78.6 204)">C5</text>
<text x="78.6" y="199.1" transform="rotate(-90 78.6 199.1)">104/25V</text>
<text x="84.5" y="200.4">R15</text>
<text x="84.5" y="202.5">1K</text>
<text x="119.6" y="203" transform="rotate(-90 119.6 203)">C3</text>
<text x="129.9" y="199.1" transform="rotate(-90 129.9 199.1)">104/25V</text>
<text x="134.1" y="199.1" transform="rotate(-90 134.1 199.1)">104/25V</text>
<text x="138.2" y="199.1" transform="rotate(-90 138.2 199.1)">104/25V</text>
<text x="142.2" y="199.1" transform="rotate(-90 142.2 199.1)">104/25V</text>
<text x="146.2" y="199.1" transform="rotate(-90 146.2 199.1)">225/25V</text>
<text x="150.5" y="199.1" transform="rotate(-90 150.5 199.1)">ZENER</text>
<text x="65.5" y="206.4">Q3</text>
<text x="72.5" y="206.8" transform="rotate(-90 72.5 206.8)">10M</text>
<text x="123.8" y="204.9" transform="rotate(-90 123.8 204.9)">R16</text>
<text x="129.9" y="204.9" transform="rotate(-90 129.9 204.9)">C6</text>
<text x="134.1" y="204.9" transform="rotate(-90 134.1 204.9)">C7</text>
<text x="138.2" y="204.9" transform="rotate(-90 138.2 204.9)">C8</text>
<text x="142.2" y="204.9" transform="rotate(-90 142.2 204.9)">C9</text>
<text x="146.2" y="204.9" transform="rotate(-90 146.2 204.9)">C10</text>
<text x="150.5" y="204.9" transform="rotate(-90 150.5 204.9)">D4</text>
<text x="21.1" y="214">J5</text>
<text x="72.5" y="215.3" transform="rotate(-90 72.5 215.3)">R17</text>
<text x="100" y="214.9">R18</text>
<text x="106.1" y="214.9">0.004</text>
<text x="184" y="214">J6</text>
<text x="21.1" y="219.9">P-/C-</text>
<text x="63.1" y="219.9">DSG MOS</text>
<text x="184" y="219.9">B-</text>
</g>
<g font-size="1.7">
<text x="22.9" y="145.8">1</text>
<text x="31.2" y="157.4">1</text>
<text x="51.9" y="161" transform="rotate(-90 51.9 161)">S</text>
<text x="56.2" y="161.4" transform="rotate(-90 56.2 161.4)">D</text>
<text x="185.4" y="157.4">1</text>
<text x="51.9" y="165.2" transform="rotate(-90 51.9 165.2)">G</text>
<text x="185.4" y="178.6">1</text>
<text x="49.2" y="185.2">D</text>
<text x="185.4" y="180.5">2</text>
<text x="185.4" y="182.4">3</text>
<text x="185.4" y="184.3">4</text>
<text x="49.2" y="189.2">S</text>
<text x="53.4" y="189.2">G</text>
<text x="69.5" y="209.5" transform="rotate(-90 69.5 209.5)">G</text>
<text x="65.3" y="213.1" transform="rotate(-90 65.3 213.1)">D</text>
<text x="69.5" y="213.1" transform="rotate(-90 69.5 213.1)">S</text>
<text x="22.9" y="217">1</text>
<text x="185.4" y="217">1</text>
</g>
<g font-size="1.7" fill="#800000">
<text x="43.9" y="200.5">GND</text>
<text x="77.6" y="212.1">GND</text>
<text x="137.2" y="212.1">GND</text>
<text x="118.6" y="221.7">GND</text>
</g>
</svg>
